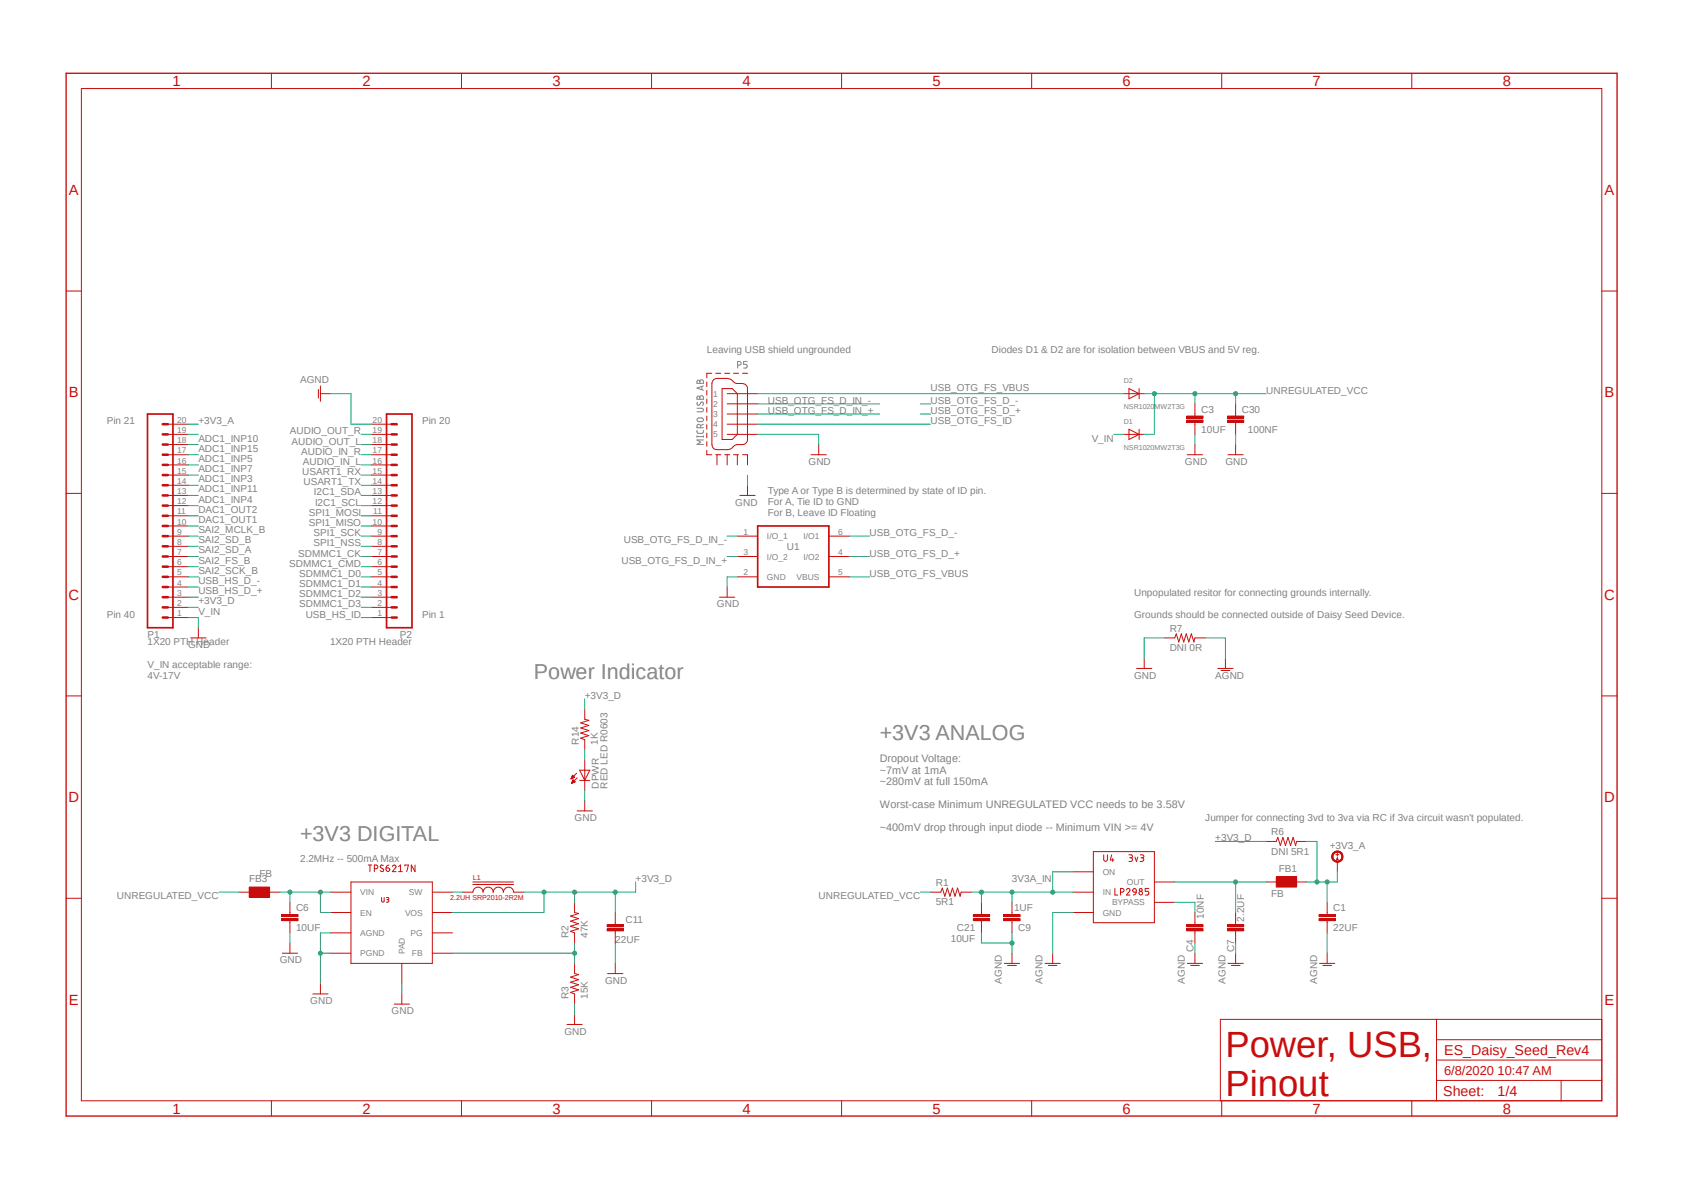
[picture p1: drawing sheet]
<svg xmlns="http://www.w3.org/2000/svg" width="420mm" height="297mm" viewBox="0 0 420 297" stroke-linecap="round" stroke-linejoin="round" font-family="sans-serif">
<path d="M16 17.9l388.2 261.2M404.2 17.9l-388.2 261.2" fill="none" stroke="#fff" stroke-width=".25"/>
<g fill="none" stroke="#808080" stroke-width=".25">
<path d="M174.1 99l.3-.2 .4 .4a.45 .45 0 0 1 .3-.4 .45 .45 0 0 1 .5 .2v.7h-1.6zM174.1 95l.5-.1 .2 .3v-.2a.46 .46 0 0 1 .5-.2 .46 .46 0 0 1 .3 .4v.5h-1.6zM174.8 95.2v.5M174.8 99.2v.5M175.3 96.4v.9M175.6 96.3l-1.6 .6 1.6 .5M184.2 91.1h.4a.47 .47 0 0 0 .5-.4 .47 .47 0 0 0-.5-.5h-.4v1.7M186.6 90.2h-.9v.7h.5l.4 .4-.2 .5-.7 .1M174 107.4l.1 .5 .3 .3 1.1-.1 .1-.7M174 101.9h1.4a.46 .46 0 0 1 .2 .5 .46 .46 0 0 1-.4 .4h-1.2M174 109h1.6M174 108.8v.3"/>
<path d="M174.1 104.6l.4-.3h.7a.47 .47 0 0 1 .4 .5 .47 .47 0 0 1-.4 .4h-.7a.47 .47 0 0 1-.4-.6zM174.2 100.4l-.1 .2a.38 .38 0 0 0 .1 .5 .38 .38 0 0 0 .5-.1l.3-.5 .5-.1a.55 .55 0 0 1-.1 .8M174.9 106.8v-.5a.46 .46 0 0 0-.3-.4 .46 .46 0 0 0-.5 .2l-.1 .7h1.6M175.6 109.8h-1.6l.9 .6-.9 .5h1.6M175.6 108.8v.3M175.6 105.9l-.7 .4"/>
</g>
<g fill="none" stroke="#c90d0c" stroke-width=".25">
<path d="M91.9 215.9h.9M92.4 215.9v1.7M93.5 216.8h.4a.47 .47 0 0 0 .5-.4 .47 .47 0 0 0-.5-.5h-.4v1.7M95.7 216l-.6-.1-.1 .4 .8 .7v.3l-.4 .3-.5-.3M96.4 216.6h.5a.46 .46 0 0 1 .4 .5 .46 .46 0 0 1-.5 .4 .46 .46 0 0 1-.4-.4zM97.1 215.9a.72 .72 0 0 0-.7 .7M98 216.3a.44 .44 0 0 1 .6-.4 .44 .44 0 0 1 .1 .7l-.7 1h.9M99.5 217.6h1M99.5 216.3l.5-.4v1.7M101.1 216.1v-.2h.9l-.4 1.7M103.6 215.9v1.7l-.9-1.7v1.7M82.5 232.8h5.1"/>
<path d="M82.5 227.8h5.1M82.5 237.9h5.1M82.5 222.7h5.1M87.6 220.1h20.3v20.4h-20.3zM95.3 224v.9l.3 .3 .3-.3v-.9M96.5 224l.6 .2-.1 .3h-.4M96.8 224.5l.3 .2v.3l-.6 .2M107.9 232.8h5.1M107.9 227.8h5.1M107.9 237.9h5.1M107.9 222.7h5.1M115.5 222.7h2.6a1.27 1.27 0 0 1 1.2-1.3 1.27 1.27 0 0 1 1.3 1.3 1.27 1.27 0 0 1 1.3-1.3 1.27 1.27 0 0 1 1.2 1.3 1.27 1.27 0 0 1 1.3-1.3 1.27 1.27 0 0 1 1.3 1.3 1.27 1.27 0 0 1 1.3-1.3 1.27 1.27 0 0 1 1.2 1.3h2.6"/>
<path d="M118.1 220.1h10.1M118.1 220.8h10.1M100.3 240.5v5"/>
</g>
<path d="M70.4 229.3h4v.5h-4z" fill-rule="evenodd" fill="#c90d0c"/>
<path d="M70.4 229.3h4v.5h-4z" fill="none" stroke="#c90d0c" stroke-width=".25"/>
<path d="M70.4 228.3h4v.5h-4z" fill-rule="evenodd" fill="#c90d0c"/>
<path d="M70.4 228.3h4v.5h-4zM72.4 225.2v3.1M72.4 229.8v3" fill="none" stroke="#c90d0c" stroke-width=".25"/>
<path d="M296.3 104.9h4.1v.5h-4.1z" fill-rule="evenodd" fill="#c90d0c"/>
<path d="M296.3 104.9h4.1v.5h-4.1z" fill="none" stroke="#c90d0c" stroke-width=".25"/>
<path d="M296.3 103.8h4.1v.6h-4.1z" fill-rule="evenodd" fill="#c90d0c"/>
<path d="M296.3 103.8h4.1v.6h-4.1zM298.4 100.8v3M298.4 105.4v3" fill="none" stroke="#c90d0c" stroke-width=".25"/>
<path d="M62.2 221.4h5.1v2.5h-5.1z" fill-rule="evenodd" fill="#c90d0c"/>
<path d="M59.7 222.7h2.5M62.2 221.4h5.1v2.5h-5.1zM67.3 222.7h2.5" fill="none" stroke="#c90d0c" stroke-width=".25"/>
<path d="M151.6 231.8h4.1v.5h-4.1z" fill-rule="evenodd" fill="#c90d0c"/>
<path d="M151.6 231.8h4.1v.5h-4.1z" fill="none" stroke="#c90d0c" stroke-width=".25"/>
<path d="M151.6 230.8h4.1v.5h-4.1z" fill-rule="evenodd" fill="#c90d0c"/>
<g fill="none" stroke="#c90d0c" stroke-width=".25">
<path d="M67.8 18.3v3.8M115.2 18.3v3.8M162.7 18.3v3.8M210.1 18.3v3.8M257.6 18.3v3.8M305.1 18.3v3.8M352.5 18.3v3.8M20.3 22.1h379.7v252.6h-379.7zM16.5 72.6h3.8M400 72.6h3.8M176.5 95.3v1.2M176.5 97.5v1.1"/>
<path d="M176.5 99.6v1.1M177.7 93.2h-1.2v1.1M178.3 94.7l.7-.3h2.6a3.9 3.9 0 0 1 2.1 1.3h1.7a1.27 1.27 0 0 1 1.2 1.3v12.7a1.27 1.27 0 0 1-1.2 1.3 2.29 2.29 0 0 0-2.6 .8l-.8 .4h-3a1.19 1.19 0 0 1-1.2-1.2v-15.3zM178.7 93.2h1.3M180.3 97h2.5l1.3 1.3v10.1l-1.3 1.3h-2.5zM181 93.2h1.2M181.6 98.3h7.6M183.2 93.2h1.2M185.4 93.2h1.2M280.6 98.3h5.1M281.9 97l2.5 1.3-2.5 1.2zM284.4 97v2.5"/>
<path d="M41.9 113.5h5.1M41.9 111h5.1M41.9 105.9h5.1M41.9 108.4h5.1M41.9 118.6h5.1M41.9 116h5.1M92.7 113.5h5.1M92.7 111h5.1M92.7 105.9h5.1M92.7 108.4h5.1M92.7 118.6h5.1M92.7 116h5.1"/>
<path d="M176.5 112.4v1.1h1.2M176.5 101.7v1.2M176.5 103.8v1.2M176.5 106v1.1M176.5 108.1v1.2M176.5 110.2v1.2M178.7 113.5h1.3M179 113.5v2.5M181 113.5h1.2M181.6 100.8h7.6M181.6 103.3h7.6M181.6 105.9h7.6"/>
<path d="M181.6 108.4h7.6M181.6 113.5v2.5M183.2 113.5h1.2M184.1 113.5v2.5M185.4 113.5h1.2v2.5M202.5 113.5h3.8M204.4 111v2.5M280.6 108.4h5.1M281.9 107.1l2.5 1.3-2.5 1.3zM284.4 107.1v2.6M296.5 113.5h3.8M298.4 111v2.5"/>
<path d="M16.5 123.1h3.8M41.9 123.7h5.1M41.9 138.9h5.1M41.9 136.4h5.1M41.9 133.8h5.1M41.9 131.3h5.1M41.9 128.7h5.1M41.9 126.2h5.1M41.9 121.1h5.1M92.7 123.7h5.1M92.7 138.9h5.1M92.7 136.4h5.1"/>
<path d="M92.7 133.8h5.1M92.7 131.3h5.1M92.7 128.7h5.1M92.7 126.2h5.1M92.7 121.1h5.1M184.1 138.9h5.1M184.1 133.8h5.1M184.7 123.7h3.9M186.6 121.1v2.6M207 138.9h5M207 133.8h5M400 123.1h3.8"/>
<path d="M41.9 146.5h5.1M41.9 149.1h5.1M41.9 151.6h5.1M41.9 154.1h5.1M41.9 144h5.1M41.9 141.4h5.1M47.6 159.2h3.8M49.5 156.7v2.5M92.7 146.5h5.1M92.7 149.1h5.1M92.7 151.6h5.1M92.7 154.1h5.1"/>
<path d="M92.7 144h5.1M92.7 141.4h5.1M179.7 149.1h3.8M181.6 146.5v2.6M184.1 144h5.1M207 144h5M16.5 173.7h3.8M146 177v2.5l1 .3-2 .6 2 .7-2 .6 2 .6-2 .7 2 .6-2 .6 1 .4v2.6M400 173.7h3.8M142.6 194.3h.1M142.7 194.2h.3M142.7 194.1h.5"/>
<path d="M142.7 194.1h.6M142.7 195.5h.1M142.8 194h.6M142.8 193.9h.5M142.8 195.4h.2M142.8 193.8h.5M142.8 195.3h.5M142.9 193.7h.3M142.9 195.2h.6M142.9 195.1h.7M142.9 193.6h.2M142.9 195h.6"/>
<path d="M143 193.5l-.4 .9M143 193.5l.5 .5-.9 .4M143 193.5h.1M143 194.9h.4M143 194.9h.3M143 194.8h.2M143.1 194.7h.1M143.6 195.2l-.5-.6-.4 .9M143.6 195.2l-.9 .3M144 193l-1.4 1.4M144.1 194.1l-1.4 1.4M144.7 192.2h2.6l-1.3 2.6z"/>
<path d="M144.7 194.8h2.6M146 189.7v7.6M146 199.9v2.5M144.1 202.4h3.8M16.5 224.2h3.8M70.5 237.9h3.8M72.4 235.4v2.5M143.5 225.2v2.6l1 .2-2 .6 2 .7-2 .6 2 .6-2 .7 2 .6-2 .7 1 .3v2.6M151.6 230.8h4.1v.5h-4.1zM153.6 227.8v3M153.6 232.3v3.1M400 224.2h3.8"/>
<path d="M78.1 248.1h3.8M80 245.5v2.6M98.4 250.6h3.8M100.3 248.1v2.5M141.6 255.7h3.8M143.5 240.5v2.5l1 .2-2 .7 2 .6-2 .7 2 .6-2 .6 2 .7-2 .6 1 .4v2.5M143.5 253.2v2.5M151.7 243h3.8M153.6 240.5v2.5M358.7 254.4v20.3M358.7 259.5h41.3M400 254.4h-95.3v20.3"/>
<path d="M67.8 274.7v3.9M115.2 274.7v3.9M162.7 274.7v3.9M210.1 274.7v3.9M257.6 274.7v3.9M305.1 274.7v3.9M352.5 274.7v3.9M358.7 269.7h41.3M358.7 264.6h41.3M389.8 269.7v5"/>
</g>
<path d="M16.5 18.3h387.3v260.3h-387.3z" fill="none" stroke="#c90d0c" stroke-width=".34"/>
<g fill="none" stroke="#c90d0c" stroke-width=".64">
<path d="M40.6 118.6h1.3M40.6 116h1.3M40.6 113.5h1.3M40.6 111h1.3M40.6 108.4h1.3M40.6 105.9h1.3M97.8 118.6h1.3M97.8 116h1.3M97.8 113.5h1.3M97.8 111h1.3M97.8 108.4h1.3M97.8 105.9h1.3"/>
<path d="M40.6 138.9h1.3M40.6 136.4h1.3M40.6 133.8h1.3M40.6 131.3h1.3M40.6 128.7h1.3M40.6 126.2h1.3M40.6 123.7h1.3M40.6 121.1h1.3M97.8 138.9h1.3M97.8 136.4h1.3M97.8 133.8h1.3M97.8 131.3h1.3"/>
<path d="M97.8 128.7h1.3M97.8 126.2h1.3M97.8 123.7h1.3M97.8 121.1h1.3M40.6 151.6h1.3M40.6 149.1h1.3M40.6 146.5h1.3M40.6 154.1h1.3M40.6 144h1.3M40.6 141.4h1.3M97.8 151.6h1.3M97.8 149.1h1.3"/>
<path d="M97.8 146.5h1.3M97.8 154.1h1.3M97.8 144h1.3M97.8 141.4h1.3"/>
</g>
<path d="M36.8 103.3h6.4v53.4h-6.4zM96.5 103.3h6.4v53.4h-6.4zM189.2 131.3h17.8v15.2h-17.8z" fill="none" stroke="#c90d0c" stroke-width=".42"/>
<path d="M329.4 229.3h4v.5h-4z" fill-rule="evenodd" fill="#c90d0c"/>
<path d="M329.4 229.3h4v.5h-4z" fill="none" stroke="#c90d0c" stroke-width=".25"/>
<path d="M329.4 228.3h4v.5h-4z" fill-rule="evenodd" fill="#c90d0c"/>
<path d="M329.4 228.3h4v.5h-4zM331.4 225.2v3.1M331.4 229.8v3" fill="none" stroke="#c90d0c" stroke-width=".25"/>
<path d="M318.7 218.9h5.1v2.5h-5.1z" fill-rule="evenodd" fill="#c90d0c"/>
<g fill="none" stroke="#c90d0c" stroke-width=".25">
<path d="M267.9 217.6h5.1M273 212.6h15.2v17.7h-15.2zM275.6 213.4v1.1a.47 .47 0 0 0 .5 .5 .47 .47 0 0 0 .4-.5v-1.1M277.6 213.4l-.4 1.2h.9M277.8 214.3v.7M281.9 213.4h.7l.2 .3-.2 .3-.5 .1M282.4 214.1a.47 .47 0 0 1 .4 .4 .47 .47 0 0 1-.4 .5h-.5M283.4 213.9l.4 1.1 .3-1.1M284.7 213.4h.5l.4 .2-.2 .4-.5 .1M285.2 214.1a.47 .47 0 0 1 .4 .4 .47 .47 0 0 1-.4 .5h-.5M318.7 218.9h5.1v2.5h-5.1zM267.9 222.7h5.1"/>
<path d="M267.9 227.8h5.1M278.4 221.7v1.7h.7M279.8 222.7h.4a.47 .47 0 0 0 .5-.5 .47 .47 0 0 0-.5-.5h-.4v1.7M281.3 222.1a.44 .44 0 0 1 .6-.3 .44 .44 0 0 1 .1 .7l-.7 .9h.9M282.9 222l.1-.2a.44 .44 0 0 1 .7 .4v.5h-.5l-.3-.2zM283.7 222.7a.72 .72 0 0 1-.7 .7M286.9 221.7h-.9v.8h.7l.2 .3-.2 .5-.7 .1M288.2 220.1h5.1M288.2 225.2h5.1M316.1 220.1h2.6M323.8 220.1h2.5"/>
<circle cx="284.8" cy="222.1" r=".37"/>
<circle cx="284.8" cy="222.9" r=".45"/>
</g>
<path d="M296.3 230.8h4.1v.5h-4.1z" fill-rule="evenodd" fill="#c90d0c"/>
<path d="M296.3 230.8h4.1v.5h-4.1z" fill="none" stroke="#c90d0c" stroke-width=".25"/>
<path d="M296.3 231.8h4.1v.5h-4.1z" fill-rule="evenodd" fill="#c90d0c"/>
<path d="M296.3 231.8h4.1v.5h-4.1zM298.4 227.8v3M298.4 232.3v3.1" fill="none" stroke="#c90d0c" stroke-width=".25"/>
<path d="M306.5 230.8h4.1v.5h-4.1z" fill-rule="evenodd" fill="#c90d0c"/>
<path d="M306.5 230.8h4.1v.5h-4.1z" fill="none" stroke="#c90d0c" stroke-width=".25"/>
<path d="M306.5 231.8h4.1v.5h-4.1z" fill-rule="evenodd" fill="#c90d0c"/>
<path d="M306.5 231.8h4.1v.5h-4.1zM308.5 227.8v3M308.5 232.3v3.1" fill="none" stroke="#c90d0c" stroke-width=".25"/>
<path d="M250.7 228.3h4v.5h-4z" fill-rule="evenodd" fill="#c90d0c"/>
<path d="M250.7 228.3h4v.5h-4z" fill="none" stroke="#c90d0c" stroke-width=".25"/>
<path d="M250.7 229.3h4v.5h-4z" fill-rule="evenodd" fill="#c90d0c"/>
<path d="M250.7 229.3h4v.5h-4zM252.7 225.2v3.1M252.7 229.8v3" fill="none" stroke="#c90d0c" stroke-width=".25"/>
<path d="M332.9 212.9a1.4 1.4 0 0 1 2.2 .1 1.4 1.4 0 0 1-.8 2.1 1.4 1.4 0 0 1-1.8-1.3h.3a1.15 1.15 0 0 1 1.5-1.1 1.15 1.15 0 0 1 .5 1.9 1.15 1.15 0 0 1-1.9-.4l-.1-.4h-.3z" fill-rule="evenodd" fill="#c90d0c"/>
<path d="M332.9 212.9a1.4 1.4 0 0 1 2.2 .1 1.4 1.4 0 0 1-.8 2.1 1.4 1.4 0 0 1-1.8-1.3h.3a1.15 1.15 0 0 1 1.5-1.1 1.15 1.15 0 0 1 .5 1.9 1.15 1.15 0 0 1-1.9-.4l-.1-.4h-.3z" fill="none" stroke="#c90d0c" stroke-width=".25"/>
<path d="M332.9 212.9a1.4 1.4 0 0 1 2.2 .1 1.4 1.4 0 0 1-.8 2.1 1.4 1.4 0 0 1-1.8-1.3h.3a1.15 1.15 0 0 1 1.5-1.1 1.15 1.15 0 0 1 .5 1.9 1.15 1.15 0 0 1-1.9-.4l-.1-.4h-.3z" fill-rule="evenodd" fill="#c90d0c"/>
<g fill="none" stroke="#c90d0c" stroke-width=".25">
<path d="M79.5 97.2v2.2M80 96.4v3.8M80 98.3h2.5M332.9 212.9a1.4 1.4 0 0 1 2.2 .1 1.4 1.4 0 0 1-.8 2.1 1.4 1.4 0 0 1-1.8-1.3h.3a1.15 1.15 0 0 1 1.5-1.1 1.15 1.15 0 0 1 .5 1.9 1.15 1.15 0 0 1-1.9-.4l-.1-.4h-.3zM333.5 213.3h.8M333.7 214.7l.2-.6 .3 .6M333.8 214.5h.3M333.9 212.9v.8M333.9 215.1v2.5M232.4 222.7h2.5l.4-1 .6 2 .7-2 .6 2 .6-2 .7 2 .6-2 .6 2 .3-1h2.5M252.7 237.9v2.6M262.8 237.9v2.6"/>
<path d="M298.4 237.9v2.6M308.5 237.9v2.6M331.4 237.9v2.6M250.8 240.5h3.8M251.6 241h2.2M260.9 240.5h3.9M261.7 241h2.2M296.5 240.5h3.8M297.3 241h2.2M306.6 240.5h3.8M307.5 241h2.1M329.5 240.5h3.8"/>
<path d="M330.3 241h2.2"/>
</g>
<path d="M243 229.3h4.1v.5h-4.1z" fill-rule="evenodd" fill="#c90d0c"/>
<path d="M243 229.3h4.1v.5h-4.1z" fill="none" stroke="#c90d0c" stroke-width=".25"/>
<path d="M243 228.3h4.1v.5h-4.1z" fill-rule="evenodd" fill="#c90d0c"/>
<path d="M243 228.3h4.1v.5h-4.1zM245.1 225.2v3.1M245.1 229.8v3" fill="none" stroke="#c90d0c" stroke-width=".25"/>
<path d="M306.5 104.9h4.1v.5h-4.1z" fill-rule="evenodd" fill="#c90d0c"/>
<path d="M306.5 104.9h4.1v.5h-4.1z" fill="none" stroke="#c90d0c" stroke-width=".25"/>
<path d="M306.5 103.8h4.1v.6h-4.1z" fill-rule="evenodd" fill="#c90d0c"/>
<path d="M306.5 103.8h4.1v.6h-4.1zM306.6 113.5h3.8M308.5 100.8v3M308.5 105.4v3M308.5 111v2.5M290.8 159.2h2.5l.4-1 .6 2 .7-2 .6 2 .6-2 .6 2 .7-2 .6 2 .3-1h2.5M283.8 166.8h3.8M285.7 164.3v2.5M304.1 166.8h3.8M304.9 167.3h2.2M306 164.3v2.5M316.1 210h2.6l.4-1 .6 2 .6-2 .7 2 .6-2 .6 2 .7-2 .6 2 .3-1h2.5" fill="none" stroke="#c90d0c" stroke-width=".25"/>
<path d="M80 237.9h2.5M82.5 232.8h-2.5v12.7" fill="none" stroke="#0dab76" stroke-width=".25"/>
<circle cx="80" cy="237.9" r=".51" fill="#0dab76"/>
<g fill="none" stroke="#0dab76" stroke-width=".25">
<path d="M47 105.9h2.5M186.6 118.6v2.5M189.2 108.4h15.2v2.6M298.4 108.4v2.6M308.5 108.4v2.6M47 154.1h2.5v2.6M184.1 144h-2.5v2.5M290.8 159.2h-5.1v5.1M146 197.3v2.6M72.4 232.8v2.6M153.6 235.4v5.1M333.9 220.1h-2.5v5.1"/>
<path d="M100.3 245.5v2.6M143.5 250.6v2.6"/>
<circle cx="80" cy="237.9" r=".51"/>
</g>
<circle cx="331.4" cy="220.1" r=".51" fill="#0dab76"/>
<g fill="none" stroke="#0dab76" stroke-width=".25">
<path d="M326.3 210h2.5v10.1M333.9 217.6v2.5M326.3 220.1h5.1"/>
<circle cx="331.4" cy="220.1" r=".51"/>
</g>
<circle cx="328.8" cy="220.1" r=".51" fill="#0dab76"/>
<g fill="none" stroke="#0dab76" stroke-width=".25">
<path d="M130.8 222.7h5v5.1h-22.8"/>
<circle cx="328.8" cy="220.1" r=".51"/>
</g>
<circle cx="135.8" cy="222.7" r=".51" fill="#0dab76"/>
<g fill="none" stroke="#0dab76" stroke-width=".25">
<path d="M135.8 222.7h22.9M153.6 222.7v5.1"/>
<circle cx="135.8" cy="222.7" r=".51"/>
</g>
<circle cx="153.6" cy="222.7" r=".51" fill="#0dab76"/>
<g fill="none" stroke="#0dab76" stroke-width=".25">
<path d="M143.5 222.7v2.5M158.7 220.1v2.6"/>
<circle cx="153.6" cy="222.7" r=".51"/>
</g>
<circle cx="143.5" cy="222.7" r=".51" fill="#0dab76"/>
<g fill="none" stroke="#0dab76" stroke-width=".25">
<path d="M47 149.1h2.5M146 174.5v2.5M303.4 210h12.7M69.8 222.7h12.7M72.4 222.7v2.5M80 227.8h2.5M113 222.7h2.5"/>
<circle cx="143.5" cy="222.7" r=".51"/>
</g>
<circle cx="72.4" cy="222.7" r=".51" fill="#0dab76"/>
<g fill="none" stroke="#0dab76" stroke-width=".25">
<path d="M80 222.7v5.1"/>
<circle cx="72.4" cy="222.7" r=".51"/>
</g>
<circle cx="80" cy="222.7" r=".51" fill="#0dab76"/>
<g fill="none" stroke="#0dab76" stroke-width=".25">
<path d="M113 237.9h30.5M143.5 235.4v5.1"/>
<circle cx="80" cy="222.7" r=".51"/>
</g>
<circle cx="143.5" cy="237.9" r=".51" fill="#0dab76"/>
<g fill="none" stroke="#0dab76" stroke-width=".25">
<path d="M285.7 98.3h30.4M288.2 98.3v10.1h-2.5M54.6 222.7h5.1"/>
<circle cx="143.5" cy="237.9" r=".51"/>
</g>
<circle cx="288.2" cy="98.3" r=".51" fill="#0dab76"/>
<g fill="none" stroke="#0dab76" stroke-width=".25">
<path d="M308.5 98.3v2.5"/>
<circle cx="288.2" cy="98.3" r=".51"/>
</g>
<circle cx="308.5" cy="98.3" r=".51" fill="#0dab76"/>
<g fill="none" stroke="#0dab76" stroke-width=".25">
<path d="M298.4 98.3v2.5"/>
<circle cx="308.5" cy="98.3" r=".51"/>
</g>
<circle cx="298.4" cy="98.3" r=".51" fill="#0dab76"/>
<g fill="none" stroke="#0dab76" stroke-width=".25">
<path d="M189.2 98.3h91.4M47 108.4h2.5M47 116h2.5M47 118.6h2.5M47 111h2.5M47 113.5h2.5M90.2 108.4h2.5M90.2 116h2.5M90.2 118.6h2.5M90.2 111h2.5M90.2 113.5h2.5M189.2 100.8h30.5"/>
<path d="M189.2 103.3h30.5M189.2 105.9h43.2M229.8 100.8h2.6M229.8 103.3h2.6M278.1 108.4h2.5M47 133.8h2.5M47 138.9h2.5M47 121.1h2.5M47 123.7h2.5M47 126.2h2.5M47 128.7h2.5M47 136.4h2.5"/>
<path d="M47 131.3h2.5M90.2 133.8h2.5M90.2 138.9h2.5M90.2 121.1h2.5M90.2 123.7h2.5M90.2 126.2h2.5M90.2 128.7h2.5M90.2 136.4h2.5M90.2 131.3h2.5M181.6 133.8h2.5M181.6 138.9h2.5M212 133.8h5.1"/>
<path d="M212 138.9h5.1M47 151.6h2.5M47 144h2.5M47 141.4h2.5M47 146.5h2.5M90.2 151.6h2.5M90.2 144h2.5M90.2 141.4h2.5M90.2 146.5h2.5M90.2 149.1h2.5M90.2 154.1h2.5M212 144h5.1"/>
<path d="M146 187.2v2.5M229.8 222.7h2.6M293.3 225.2h5.1v2.6M293.3 220.1h15.2v7.7"/>
<circle cx="298.4" cy="98.3" r=".51"/>
</g>
<circle cx="308.5" cy="220.1" r=".51" fill="#0dab76"/>
<g fill="none" stroke="#0dab76" stroke-width=".25">
<path d="M245.1 232.8v2.6h7.6M252.7 232.8v5.1M308.5 220.1h7.6"/>
<circle cx="308.5" cy="220.1" r=".51"/>
</g>
<circle cx="252.7" cy="235.4" r=".51" fill="#0dab76"/>
<g fill="none" stroke="#0dab76" stroke-width=".25">
<path d="M82.5 98.3h5.1v7.6h5.1M300.9 159.2h5.1v5.1M267.9 217.6h-5.1v5.1M252.7 222.7h15.2M267.9 227.8h-5.1v10.1M298.4 235.4v2.5M308.5 235.4v2.5M331.4 232.8v5.1"/>
<circle cx="252.7" cy="235.4" r=".51"/>
</g>
<circle cx="262.8" cy="222.7" r=".51" fill="#0dab76"/>
<g fill="none" stroke="#0dab76" stroke-width=".25">
<path d="M252.7 222.7v2.5"/>
<circle cx="262.8" cy="222.7" r=".51"/>
</g>
<circle cx="252.7" cy="222.7" r=".51" fill="#0dab76"/>
<g fill="none" stroke="#0dab76" stroke-width=".25">
<path d="M242.5 222.7h10.2M245.1 222.7v2.5"/>
<circle cx="252.7" cy="222.7" r=".51"/>
</g>
<circle cx="245.1" cy="222.7" r=".51" fill="#0dab76"/>
<circle cx="245.1" cy="222.7" r=".51" fill="none" stroke="#0dab76" stroke-width=".25"/>
<g font-size="9.1" fill="#c90d0c">
<text x="306" y="263.8">Power, USB,</text>
<text x="306" y="273.5">Pinout</text>
</g>
<g font-size="5.4" fill="#808080">
<text x="133.3" y="169.4">Power Indicator</text>
<text x="219.7" y="184.6">+3V3 ANALOG</text>
<text x="74.9" y="210">+3V3 DIGITAL</text>
</g>
<g font-size="3.7" fill="#c90d0c">
<text x="43.1" y="21.5">1</text>
<text x="90.5" y="21.5">2</text>
<text x="137.9" y="21.5">3</text>
<text x="185.4" y="21.5">4</text>
<text x="232.8" y="21.5">5</text>
<text x="280.3" y="21.5">6</text>
<text x="327.7" y="21.5">7</text>
<text x="375.2" y="21.5">8</text>
<text x="17.2" y="48.7">A</text>
<text x="400.6" y="48.7">A</text>
<text x="17.2" y="99.2">B</text>
<text x="400.6" y="99.2">B</text>
<text x="17.1" y="149.7">C</text>
<text x="400.6" y="149.7">C</text>
<text x="17.1" y="200.3">D</text>
<text x="400.6" y="200.3">D</text>
<text x="17.2" y="250.8">E</text>
<text x="400.6" y="250.8">E</text>
<text x="43.1" y="278">1</text>
<text x="90.5" y="278">2</text>
<text x="137.9" y="278">3</text>
<text x="185.4" y="278">4</text>
<text x="232.8" y="278">5</text>
<text x="280.3" y="278">6</text>
<text x="327.7" y="278">7</text>
<text x="375.2" y="278">8</text>
</g>
<g font-size="3.6" fill="#c90d0c">
<text x="360.6" y="263.3">ES_Daisy_Seed_Rev4</text>
<text x="360.3" y="273.6">Sheet:</text>
<text x="373.9" y="273.5">1/4</text>
</g>
<text font-size="3.2" fill="#c90d0c" x="360.6" y="268.4">6/8/2020 10:47 AM</text>
<g font-size="2.7" fill="#808080">
<text x="219.7" y="190.2">Dropout Voltage:</text>
<text x="219.7" y="193.1">~7mV at 1mA</text>
<text x="219.7" y="196">~280mV at full 150mA</text>
<text x="219.7" y="201.7">Worst-case Minimum UNREGULATED VCC needs to be 3.58V</text>
<text x="219.7" y="207.5">~400mV drop through input diode -- Minimum VIN &gt;= 4V</text>
</g>
<g font-size="2.5" fill="#808080">
<text x="176.5" y="88.1">Leaving USB shield ungrounded</text>
<text x="247.6" y="88.1">Diodes D1 &amp; D2 are for isolation between VBUS and 5V reg.</text>
<text x="74.9" y="95.7">AGND</text>
<text x="191.7" y="100.8">USB_OTG_FS_D_IN_-</text>
<text x="232.4" y="100.8">USB_OTG_FS_D_-</text>
<text x="232.4" y="97.5">USB_OTG_FS_VBUS</text>
<text x="316.1" y="98.3">UNREGULATED_VCC</text>
<text x="26.7" y="105.9">Pin 21</text>
<text x="49.5" y="105.9">+3V3_A</text>
<text x="105.4" y="105.9">Pin 20</text>
<text x="191.7" y="103.3">USB_OTG_FS_D_IN_+</text>
<text x="232.4" y="103.3">USB_OTG_FS_D_+</text>
<text x="232.4" y="105.9">USB_OTG_FS_ID</text>
<text x="299.9" y="103">C3</text>
<text x="310.1" y="103">C30</text>
<text x="49.5" y="110.2">ADC1_INP10</text>
<text x="49.5" y="112.7">ADC1_INP15</text>
<text x="72.4" y="108.4">AUDIO_OUT_R</text>
<text x="72.8" y="111">AUDIO_OUT_L</text>
<text x="75.2" y="113.5">AUDIO_IN_R</text>
<text x="272.6" y="110.2">V_IN</text>
<text x="299.9" y="108">10UF</text>
<text x="311.6" y="108">100NF</text>
<text x="49.5" y="117.8">ADC1_INP7</text>
<text x="49.5" y="115.3">ADC1_INP5</text>
<text x="75.5" y="118.6">USART1_RX</text>
<text x="75.7" y="116">AUDIO_IN_L</text>
<text x="201.9" y="116">GND</text>
<text x="295.9" y="116">GND</text>
<text x="306" y="116">GND</text>
<text x="49.5" y="122.9">ADC1_INP11</text>
<text x="49.5" y="120.4">ADC1_INP3</text>
<text x="49.5" y="125.4">ADC1_INP4</text>
<text x="75.8" y="121.1">USART1_TX</text>
<text x="78.4" y="123.7">I2C1_SDA</text>
<text x="191.7" y="123.4">Type A or Type B is determined by state of ID pin.</text>
<text x="49.5" y="130.5">DAC1_OUT1</text>
<text x="49.5" y="128">DAC1_OUT2</text>
<text x="77.1" y="131.3">SPI1_MISO</text>
<text x="77.1" y="128.7">SPI1_MOSI</text>
<text x="78.7" y="126.2">I2C1_SCL</text>
<text x="183.6" y="126.2">GND</text>
<text x="191.7" y="126.1">For A, Tie ID to GND</text>
<text x="191.7" y="128.7">For B, Leave ID Floating</text>
<text x="49.5" y="135.6">SAI2_SD_B</text>
<text x="49.5" y="133.1">SAI2_MCLK_B</text>
<text x="78.3" y="136.4">SPI1_NSS</text>
<text x="78.3" y="133.8">SPI1_SCK</text>
<text x="155.7" y="135.6">USB_OTG_FS_D_IN_-</text>
<text x="196.5" y="137.4">U1</text>
<text x="217.1" y="133.8">USB_OTG_FS_D_-</text>
<text x="49.5" y="138.1">SAI2_SD_A</text>
<text x="49.5" y="143.2">SAI2_SCK_B</text>
<text x="49.5" y="140.7">SAI2_FS_B</text>
<text x="72.2" y="141.4">SDMMC1_CMD</text>
<text x="74.5" y="138.9">SDMMC1_CK</text>
<text x="74.7" y="144">SDMMC1_D0</text>
<text x="155.2" y="140.7">USB_OTG_FS_D_IN_+</text>
<text x="217.1" y="144">USB_OTG_FS_VBUS</text>
<text x="217.1" y="138.9">USB_OTG_FS_D_+</text>
<text x="49.5" y="145.8">USB_HS_D_-</text>
<text x="49.5" y="148.3">USB_HS_D_+</text>
<text x="74.7" y="146.5">SDMMC1_D1</text>
<text x="74.7" y="149.1">SDMMC1_D2</text>
<text x="283.2" y="148.8">Unpopulated resitor for connecting grounds internally.</text>
<text x="26.7" y="154.1">Pin 40</text>
<text x="49.5" y="150.8">+3V3_D</text>
<text x="49.5" y="153.4">V_IN</text>
<text x="74.7" y="151.6">SDMMC1_D3</text>
<text x="76.3" y="154.1">USB_HS_ID</text>
<text x="105.4" y="154.1">Pin 1</text>
<text x="179" y="151.6">GND</text>
<text x="283.2" y="154.1">Grounds should be connected outside of Daisy Seed Device.</text>
<text x="36.8" y="161">1X20 PTH Header</text>
<text x="36.8" y="159.2">P1</text>
<text x="47" y="161.8">GND</text>
<text x="82.4" y="161">1X20 PTH Header</text>
<text x="99.8" y="159.2">P2</text>
<text x="292.1" y="157.7">R7</text>
<text x="36.8" y="166.7">V_IN acceptable range:</text>
<text x="292.1" y="162.5">DNI 0R</text>
<text x="36.8" y="169.4">4V-17V</text>
<text x="283.2" y="169.4">GND</text>
<text x="303.5" y="169.4">AGND</text>
<text x="146" y="174.5">+3V3_D</text>
<text x="144.5" y="185.9" transform="rotate(-90 144.5 185.9)">R14</text>
<text x="149.3" y="185.9" transform="rotate(-90 149.3 185.9)">1K</text>
<text x="149.6" y="196.8" transform="rotate(-90 149.6 196.8)">DPWR</text>
<text x="151.7" y="196.8" transform="rotate(-90 151.7 196.8)">RED LED R0603</text>
<text x="143.5" y="204.9">GND</text>
<text x="301" y="204.9">Jumper for connecting 3vd to 3va via RC if 3va circuit wasn't populated.</text>
<text x="317.4" y="208.5">R6</text>
<text x="74.9" y="215.1">2.2MHz -- 500mA Max</text>
<text x="303.5" y="210">+3V3_D</text>
<text x="317.4" y="213.3">DNI 5R1</text>
<text x="332" y="211.9">+3V3_A</text>
<text x="62.2" y="220.1">FB3</text>
<text x="64.8" y="218.9">FB</text>
<text x="158.7" y="220.1">+3V3_D</text>
<text x="233.6" y="221.2">R1</text>
<text x="252.7" y="220.1">3V3A_IN</text>
<text x="319.3" y="217.6">FB1</text>
<text x="29.2" y="224.5">UNREGULATED_VCC</text>
<text x="73.9" y="227.4">C6</text>
<text x="204.4" y="224.5">UNREGULATED_VCC</text>
<text x="233.6" y="226">5R1</text>
<text x="253.2" y="227.4">1UF</text>
<text x="317.4" y="223.9">FB</text>
<text x="332.9" y="227.4">C1</text>
<text x="73.9" y="232.5">10UF</text>
<text x="156.2" y="230.3">C11</text>
<text x="238.9" y="232.5">C21</text>
<text x="254.2" y="232.5">C9</text>
<text x="300.6" y="229.3" transform="rotate(-90 300.6 229.3)">10NF</text>
<text x="310.7" y="230" transform="rotate(-90 310.7 230)">2.2UF</text>
<text x="332.9" y="232.5">22UF</text>
<text x="142" y="234.1" transform="rotate(-90 142 234.1)">R2</text>
<text x="146.8" y="234.1" transform="rotate(-90 146.8 234.1)">47K</text>
<text x="153.6" y="235.4">22UF</text>
<text x="237.4" y="235">10UF</text>
<text x="298" y="237.6" transform="rotate(-90 298 237.6)">C4</text>
<text x="308.1" y="237.6" transform="rotate(-90 308.1 237.6)">C7</text>
<text x="69.9" y="240.5">GND</text>
<text x="151.1" y="245.5">GND</text>
<text x="250.2" y="245.5" transform="rotate(-90 250.2 245.5)">AGND</text>
<text x="260.3" y="245.5" transform="rotate(-90 260.3 245.5)">AGND</text>
<text x="295.9" y="245.5" transform="rotate(-90 295.9 245.5)">AGND</text>
<text x="306" y="245.5" transform="rotate(-90 306 245.5)">AGND</text>
<text x="328.9" y="245.5" transform="rotate(-90 328.9 245.5)">AGND</text>
<text x="77.5" y="250.6">GND</text>
<text x="142" y="249.3" transform="rotate(-90 142 249.3)">R3</text>
<text x="146.8" y="249.3" transform="rotate(-90 146.8 249.3)">15K</text>
<text x="97.8" y="253.2">GND</text>
<text x="140.9" y="258.2">GND</text>
</g>
<g font-size="2.1" fill="#808080">
<text x="178.1" y="99">1</text>
<text x="178.1" y="101.6">2</text>
<text x="44.2" y="105.5">20</text>
<text x="93" y="105.5">20</text>
<text x="178.1" y="104.1">3</text>
<text x="178.1" y="106.6">4</text>
<text x="44.2" y="113.2">17</text>
<text x="44.2" y="110.6">18</text>
<text x="44.2" y="108.1">19</text>
<text x="93" y="113.2">17</text>
<text x="93" y="110.6">18</text>
<text x="93" y="108.1">19</text>
<text x="178.1" y="109.2">5</text>
<text x="44.2" y="118.2">15</text>
<text x="44.2" y="115.7">16</text>
<text x="93" y="118.2">15</text>
<text x="93" y="115.7">16</text>
<text x="44.2" y="125.9">12</text>
<text x="44.2" y="123.3">13</text>
<text x="44.2" y="120.8">14</text>
<text x="93" y="125.9">12</text>
<text x="93" y="123.3">13</text>
<text x="93" y="120.8">14</text>
<text x="44.2" y="130.9">10</text>
<text x="44.2" y="128.4">11</text>
<text x="93" y="130.9">10</text>
<text x="93.2" y="128.4">11</text>
<text x="44.2" y="136">8</text>
<text x="44.2" y="133.5">9</text>
<text x="94.2" y="136">8</text>
<text x="94.2" y="133.5">9</text>
<text x="185.7" y="133.5">1</text>
<text x="191.5" y="134.6">I/O_1</text>
<text x="200.6" y="134.6">I/O1</text>
<text x="209.3" y="133.5">6</text>
<text x="44.2" y="143.6">5</text>
<text x="44.2" y="141.1">6</text>
<text x="44.2" y="138.6">7</text>
<text x="94.2" y="143.6">5</text>
<text x="94.2" y="141.1">6</text>
<text x="94.2" y="138.6">7</text>
<text x="185.7" y="143.6">2</text>
<text x="185.7" y="138.6">3</text>
<text x="191.5" y="139.7">I/O_2</text>
<text x="200.6" y="139.7">I/O2</text>
<text x="209.3" y="138.6">4</text>
<text x="209.3" y="143.6">5</text>
<text x="44.2" y="146.2">4</text>
<text x="44.2" y="148.7">3</text>
<text x="94.2" y="146.2">4</text>
<text x="94.2" y="148.7">3</text>
<text x="191.5" y="144.7">GND</text>
<text x="198.9" y="144.7">VBUS</text>
<text x="44.2" y="151.3">2</text>
<text x="44.2" y="153.8">1</text>
<text x="94.2" y="151.3">2</text>
<text x="94.2" y="153.8">1</text>
<text x="275.3" y="218.4">ON</text>
<text x="281.4" y="220.9">OUT</text>
<text x="90" y="223.4">VIN</text>
<text x="102.1" y="223.4">SW</text>
<text x="275.3" y="223.4">IN</text>
<text x="277.7" y="226">BYPASS</text>
<text x="90" y="233.6">AGND</text>
<text x="90" y="228.5">EN</text>
<text x="101.1" y="228.5">VOS</text>
<text x="102.5" y="233.6">PG</text>
<text x="275.3" y="228.5">GND</text>
<text x="90" y="238.7">PGND</text>
<text x="101.1" y="238.1" transform="rotate(-90 101.1 238.1)">PAD</text>
<text x="102.9" y="238.7">FB</text>
</g>
<g font-size="1.8" fill="#808080">
<text x="280.6" y="95.7">D2</text>
<text x="280.6" y="102.1">NSR1020MW2T3G</text>
<text x="280.6" y="105.9">D1</text>
<text x="280.6" y="112.2">NSR1020MW2T3G</text>
</g>
<g font-size="1.8" fill="#c90d0c">
<text x="118.1" y="219.5">L1</text>
<text x="112.4" y="224.6">2.2UH SRP2010-2R2M</text>
</g>
</svg>
